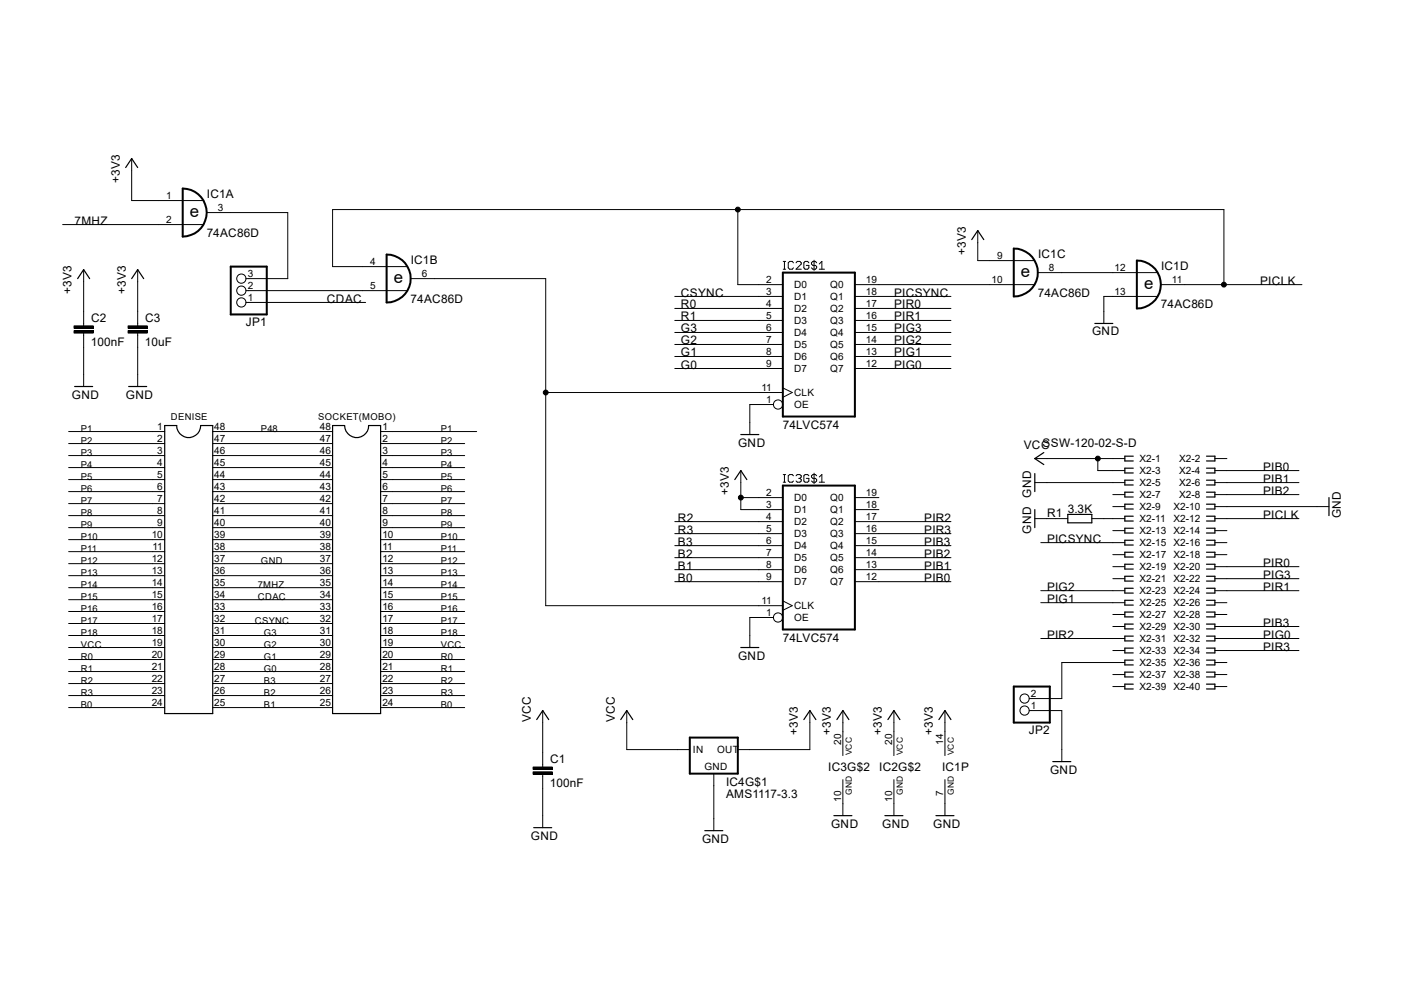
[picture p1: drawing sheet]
<svg xmlns="http://www.w3.org/2000/svg" width="297mm" height="210mm" viewBox="0 0 297 210" stroke-linecap="round" stroke-linejoin="round" font-family="sans-serif">
<g fill="none" stroke="#000" stroke-width=".21">
<path d="M27.9 33.5v8.9h15.1M13.3 47.5h29.7M17.7 57v11.9M29.1 57v11.9M43.7 45h17.2v13.9h-8.9M86.1 56.4h-15.7v-12.1h188.5v15.9M86.9 58.9h28.5v69.2h50.2M156.1 44.3v15.9h9.5M165.7 56.9h.5M165.7 55.3h.5M165.9 55.3v1.6M167.9 55.6l-.3-.3h-.6l-.2 .3v1l.2 .3h.6l.3-.3"/>
<path d="M168.4 55.6l.3-.3h.5l.3 .3v.2l-1.1 1.1h1.1M171.1 55.6l-.2-.3h-.6l-.2 .3v1l.2 .3h.6l.2-.3v-.5h-.5M172.2 55v2.2M172.8 55.6l-.3-.3h-.5l-.3 .3v.2l.3 .3h.5l.3 .3v.2l-.3 .3h-.5l-.3-.3M173.3 56.9h1.1M173.3 55.8l.6-.5v1.6M206.8 48.8v6.3h12M219.5 57.7h25.3M15.7 69.9h4v.5h-4zM15.7 68.9h4v.5h-4zM17.7 70.4v11.3M27.1 69.9h4.1v.5h-4.1z"/>
<path d="M27.1 68.9h4.1v.5h-4.1zM29.1 70.4v11.3M52 64h25.3M52 61.5h34.1M142.7 62.7h22.9M142.7 65.2h22.9M142.7 67.8h22.9M142.7 70.3h22.9M142.7 72.9h22.9M142.7 75.4h22.9M142.7 77.9h22.9M180.8 60.2h38"/>
<path d="M180.8 62.7h20.4M180.8 65.2h20.4M180.8 67.8h20.4M180.8 70.3h20.4M180.8 72.9h20.4M180.8 75.4h20.4M180.8 77.9h20.4M244.8 62.7h-11.3v5.7M245.6 60.2h29.8M14.5 91.3h20.3M14.5 93.8h20.3M14.5 96.4h20.3"/>
<path d="M14.5 98.9h20.3M45 91.3h25.4M45 93.8h25.4M45 96.4h25.4M45 98.9h25.4M80.5 91.3h20.3M80.5 93.8h17.8M80.5 96.4h17.8M80.5 98.9h17.8M115.4 83h50.2M156.7 99.5v8.3h8.9M163.6 85.6h-5v6.3"/>
<path d="M165.6 82l2 1-2 1M218.9 97h19.1M232.2 97v2.5h5.8M257 97h2.5M257 99.5h17.8M14.5 101.4h20.3M14.5 104h20.3M14.5 106.5h20.3M14.5 109.1h20.3M14.5 111.6h20.3M14.5 114.1h20.3M14.5 116.7h20.3"/>
<path d="M14.5 119.2h20.3M45 101.4h25.4M45 104h25.4M45 106.5h25.4M45 109.1h25.4M45 111.6h25.4M45 114.1h25.4M45 116.7h25.4M45 119.2h25.4M80.5 101.4h17.8M80.5 104h17.8M80.5 106.5h17.8"/>
<path d="M80.5 109.1h17.8M80.5 111.6h17.8M80.5 114.1h17.8M80.5 116.7h17.8M80.5 119.2h17.8M142.7 110.3h22.9M142.7 112.9h22.9M142.7 115.4h22.9M142.7 117.9h22.9M156.7 105.2h8.9M165.7 102h.5M165.7 100.4h.5"/>
<path d="M165.9 100.4v1.6M167.9 100.6l-.3-.2h-.6l-.2 .2v1.1l.2 .3h.6l.3-.3M168.4 100.6l.3-.2h.5l.3 .2v.3l-.3 .3M169 101.2h.2M169.2 101.2l.3 .2v.3l-.3 .3h-.5l-.3-.3M171.1 100.6l-.2-.2h-.6l-.2 .2v1.1l.2 .3h.6l.2-.3v-.5h-.5M172.2 100.1v2.2M172.8 100.6l-.3-.2h-.5l-.3 .2v.3l.3 .3h.5l.3 .2v.3l-.3 .3h-.5l-.3-.3M173.3 100.9l.6-.5v1.6M173.3 102h1.1M180.8 105.2h5.1M180.8 107.8h5.1"/>
<path d="M180.8 110.3h20.4M180.8 112.9h20.4M180.8 115.4h20.4M180.8 117.9h20.4M218.9 102.1h19.1M218.9 109.7h7M220.2 114.8h17.8M231 109.7h7M235.4 107.1h2.6M235.4 104.6h2.6M235.4 112.2h2.6M235.4 117.3h2.6"/>
<path d="M235.4 119.8h2.6M257 102.1h17.8M257 109.7h17.8M257 107.1h24.1M257 104.6h17.8M257 112.2h2.5M257 114.8h2.5M257 117.3h2.5M257 119.8h17.8M14.5 121.8h20.3M14.5 124.3h20.3M14.5 126.8h20.3"/>
<path d="M14.5 129.3h20.3M14.5 131.9h20.3M14.5 134.4h20.3M14.5 136.9h20.3M14.5 139.5h20.3M45 121.8h25.4M45 124.3h25.4M45 126.8h25.4M45 129.3h25.4M45 131.9h25.4M45 134.4h25.4M45 136.9h25.4"/>
<path d="M45 139.5h25.4M80.5 121.8h17.8M80.5 124.3h17.8M80.5 126.8h17.8M80.5 129.3h17.8M80.5 131.9h17.8M80.5 134.4h17.8M80.5 136.9h17.8M80.5 139.5h17.8M142.7 120.5h22.9M142.7 123h22.9M163.6 130.6h-5v6.3"/>
<path d="M165.6 127.1l2 1-2 1M180.8 120.5h20.4M180.8 123h20.4M220.2 124.9h17.8M220.2 127.5h17.8M220.2 135h17.8M235.4 122.4h2.6M235.4 130h2.6M235.4 132.5h2.6M235.4 137.6h2.6M257 122.4h17.8M257 124.9h17.8"/>
<path d="M257 127.5h2.5M257 130h2.5M257 132.5h17.8M257 135h17.8M257 137.6h17.8M14.5 142h20.3M14.5 144.6h20.3M14.5 147.1h20.3M14.5 149.6h20.3M45 142h25.4M45 144.6h25.4M45 147.1h25.4"/>
<path d="M45 149.6h25.4M80.5 142h17.8M80.5 144.6h17.8M80.5 147.1h17.8M80.5 149.6h17.8M114.8 150.3v11.9M132.6 150.3v8.2h13.3M171.3 150.3v8.2h-15.2M178.3 150.3v9.5M189.1 150.3v9.5M199.9 150.3v9.5M217.7 150.3h6.9v10.8"/>
<path d="M235.4 142.7h2.6M235.4 145.2h2.6M238 140.1h-13.4v7.6h-6.9M257 140.1h2.5M257 142.7h2.5M257 145.2h2.5M112.8 163.2h4v.5h-4zM112.8 162.2h4v.5h-4zM114.8 163.7v11.3M151 163.6v12.1M178.3 164.9v7.6M189.1 164.9v7.6"/>
<path d="M199.9 164.9v7.6"/>
<circle cx="51.1" cy="58.9" r=".98"/>
<circle cx="156.1" cy="44.3" r=".51"/>
<circle cx="51.1" cy="64" r=".98"/>
<circle cx="51.1" cy="61.5" r=".98"/>
<circle cx="258.9" cy="60.2" r=".51"/>
<circle cx="115.4" cy="83" r=".51"/>
<circle cx="164.6" cy="85.6" r=".98"/>
<circle cx="232.2" cy="97" r=".51"/>
<circle cx="156.7" cy="105.2" r=".51"/>
<circle cx="164.6" cy="130.6" r=".98"/>
<circle cx="216.7" cy="150.3" r=".98"/>
<circle cx="216.7" cy="147.7" r=".98"/>
</g>
<g fill="none" stroke="#000" stroke-width=".25">
<path d="M26.6 35.4l1.3-1.9 1.2 1.9M16.4 58.9l1.3-1.9 1.3 1.9M27.9 58.9l1.2-1.9 1.3 1.9M205.6 50.7l1.2-1.9 1.3 1.9M231.6 68.4h3.8M15.8 81.7h3.8M27.2 81.7h3.8M34.8 90h2.6a2.54 2.54 0 0 0 2.5 2.6 2.54 2.54 0 0 0 2.6-2.6h2.5v60.9h-10.2zM70.4 90h2.5a2.54 2.54 0 0 0 2.5 2.6 2.54 2.54 0 0 0 2.6-2.6h2.5v60.9h-10.1zM156.7 91.9h3.8M220.8 95.7l-1.9 1.3 1.9 1.3M239.7 96.5h-1.7v1h1.7"/>
<path d="M239.7 99h-1.7v1h1.7M255.2 96.5h1.8v1h-1.8M255.2 99h1.8v1h-1.8M155.4 101.4l1.3-1.9 1.3 1.9M218.9 100.2v3.8M218.9 107.8v3.8M225.9 108.8h5.1v1.8h-5.1zM239.7 101.6h-1.7v1h1.7M239.7 104.1h-1.7v1h1.7M239.7 106.6h-1.7v1.1h1.7M239.7 109.2h-1.7v1h1.7M239.7 111.7h-1.7v1h1.7"/>
<path d="M239.7 114.3h-1.7v1h1.7M239.7 116.8h-1.7v1h1.7M239.7 119.3h-1.7v1.1h1.7M255.2 101.6h1.8v1h-1.8M255.2 104.1h1.8v1h-1.8M255.2 106.6h1.8v1.1h-1.8M255.2 109.2h1.8v1h-1.8M255.2 111.7h1.8v1h-1.8M255.2 114.3h1.8v1h-1.8M255.2 116.8h1.8v1h-1.8M255.2 119.3h1.8v1.1h-1.8M281.1 105.2v3.9"/>
<path d="M156.7 136.9h3.8M239.7 121.9h-1.7v1h1.7M239.7 124.4h-1.7v1h1.7M239.7 127h-1.7v1h1.7M239.7 129.5h-1.7v1h1.7M239.7 132h-1.7v1h1.7M239.7 134.5h-1.7v1.1h1.7M239.7 137.1h-1.7v1h1.7M239.7 139.6h-1.7v1h1.7M255.2 121.9h1.8v1h-1.8M255.2 124.4h1.8v1h-1.8M255.2 127h1.8v1h-1.8"/>
<path d="M255.2 129.5h1.8v1h-1.8M255.2 132h1.8v1h-1.8M255.2 134.5h1.8v1.1h-1.8M255.2 137.1h1.8v1h-1.8M255.2 139.6h1.8v1h-1.8M113.5 152.2l1.3-1.9 1.3 1.9M131.3 152.2l1.3-1.9 1.3 1.9M170.1 152.2l1.2-1.9 1.3 1.9M177 152.2l1.3-1.9 1.3 1.9M187.8 152.2l1.3-1.9 1.3 1.9M198.6 152.2l1.3-1.9 1.3 1.9M239.7 142.2h-1.7v1h1.7"/>
<path d="M239.7 144.7h-1.7v1h1.7M255.2 142.2h1.8v1h-1.8M255.2 144.7h1.8v1h-1.8M112.9 175h3.8M149.1 175.7h3.8M176.4 172.5h3.8M187.2 172.5h3.8M198 172.5h3.8M222.7 161.1h3.8"/>
</g>
<g fill="#000">
<path d="M15.7 69.9h4v.5h-4z" fill-rule="evenodd"/>
<path d="M15.7 68.9h4v.5h-4z" fill-rule="evenodd"/>
<path d="M27.1 69.9h4.1v.5h-4.1z" fill-rule="evenodd"/>
<path d="M27.1 68.9h4.1v.5h-4.1z" fill-rule="evenodd"/>
<path d="M112.8 163.2h4v.5h-4z" fill-rule="evenodd"/>
<path d="M112.8 162.2h4v.5h-4z" fill-rule="evenodd"/>
<circle cx="156.1" cy="44.3" r=".51"/>
<circle cx="258.9" cy="60.2" r=".51"/>
<circle cx="115.4" cy="83" r=".51"/>
<circle cx="232.2" cy="97" r=".51"/>
<circle cx="156.7" cy="105.2" r=".51"/>
</g>
<path d="M38.7 39.9a5.1 5.1 0 0 1 5 5.1 5.1 5.1 0 0 1-5 5zM48.8 56.4h7.6v10.1h-7.6zM81.8 53.8a5.1 5.1 0 0 1 5.1 5.1 5.1 5.1 0 0 1-5.1 5.1zM165.6 57.7h15.2v30.4h-15.2zM214.5 52.6a5.1 5.1 0 0 1 5 5 5.1 5.1 0 0 1-5 5.1zM240.5 55.1a5.1 5.1 0 0 1 5.1 5.1 5.1 5.1 0 0 1-5.1 5zM165.6 102.7h15.2v30.4h-15.2zM145.9 156h10.2v7.6h-10.2zM214.5 145.2h7.6v7.6h-7.6z" fill="none" stroke="#000" stroke-width=".42"/>
<g font-size="3.6">
<text x="40.2" y="46">e</text>
<text x="83.3" y="59.9">e</text>
<text x="216" y="58.7">e</text>
<text x="242" y="61.2">e</text>
</g>
<g font-size="2.5">
<text x="25.3" y="38.6" transform="rotate(-90 25.3 38.6)">+3V3</text>
<text x="43.8" y="41.8">IC1A</text>
<text x="15.8" y="47.5">7MHZ</text>
<text x="43.7" y="50">74AC86D</text>
<text x="204.3" y="53.8" transform="rotate(-90 204.3 53.8)">+3V3</text>
<text x="86.9" y="55.8">IC1B</text>
<text x="219.6" y="54.5">IC1C</text>
<text x="245.6" y="57">IC1D</text>
<text x="15.2" y="62.1" transform="rotate(-90 15.2 62.1)">+3V3</text>
<text x="26.6" y="62.1" transform="rotate(-90 26.6 62.1)">+3V3</text>
<text x="69.2" y="64">CDAC</text>
<text x="86.9" y="64">74AC86D</text>
<text x="144.1" y="65.2">R0</text>
<text x="144.1" y="62.7">CSYNC</text>
<text x="189.1" y="62.7">PICSYNC</text>
<text x="189.1" y="65.2">PIR0</text>
<text x="219.5" y="62.7">74AC86D</text>
<text x="245.6" y="65.2">74AC86D</text>
<text x="266.6" y="60.2">PICLK</text>
<text x="19.3" y="68">C2</text>
<text x="30.7" y="68">C3</text>
<text x="52" y="68.9">JP1</text>
<text x="144.1" y="67.8">R1</text>
<text x="144.1" y="70.3">G3</text>
<text x="189.1" y="67.8">PIR1</text>
<text x="189.1" y="70.3">PIG3</text>
<text x="231" y="71">GND</text>
<text x="19.2" y="73.1">100nF</text>
<text x="30.6" y="73.1">10uF</text>
<text x="144.1" y="72.9">G2</text>
<text x="144.1" y="75.4">G1</text>
<text x="144.1" y="77.9">G0</text>
<text x="189.1" y="72.9">PIG2</text>
<text x="189.1" y="75.4">PIG1</text>
<text x="189.1" y="77.9">PIG0</text>
<text x="15.2" y="84.3">GND</text>
<text x="26.6" y="84.3">GND</text>
<text x="156.1" y="94.4">GND</text>
<text x="165.6" y="90.6">74LVC574</text>
<text x="216.6" y="95">VCC</text>
<text x="220.6" y="94.4">SSW-120-02-S-D</text>
<text x="267.2" y="99.5">PIB0</text>
<text x="154.2" y="104.6" transform="rotate(-90 154.2 104.6)">+3V3</text>
<text x="218.1" y="105.3" transform="rotate(-90 218.1 105.3)">GND</text>
<text x="267.2" y="104.6">PIB2</text>
<text x="267.2" y="102.1">PIB1</text>
<text x="143.4" y="110.3">R2</text>
<text x="143.4" y="112.9">R3</text>
<text x="195.5" y="110.3">PIR2</text>
<text x="195.5" y="112.9">PIR3</text>
<text x="218.1" y="112.9" transform="rotate(-90 218.1 112.9)">GND</text>
<text x="221.5" y="109.4">R1</text>
<text x="225.9" y="108.5">3.3K</text>
<text x="267.2" y="109.7">PICLK</text>
<text x="283.7" y="109.6" transform="rotate(-90 283.7 109.6)">GND</text>
<text x="143.4" y="115.4">B3</text>
<text x="143.4" y="117.9">B2</text>
<text x="195.5" y="115.4">PIB3</text>
<text x="195.5" y="117.9">PIB2</text>
<text x="221.5" y="114.8">PICSYNC</text>
<text x="267.2" y="119.8">PIR0</text>
<text x="143.4" y="123">B0</text>
<text x="143.4" y="120.5">B1</text>
<text x="195.5" y="120.5">PIB1</text>
<text x="195.5" y="123">PIB0</text>
<text x="221.5" y="124.9">PIG2</text>
<text x="267.2" y="124.9">PIR1</text>
<text x="267.2" y="122.4">PIG3</text>
<text x="221.5" y="127.5">PIG1</text>
<text x="165.6" y="135.7">74LVC574</text>
<text x="221.5" y="135">PIR2</text>
<text x="267.2" y="135">PIG0</text>
<text x="267.2" y="137.6">PIR3</text>
<text x="267.2" y="132.5">PIB3</text>
<text x="156.1" y="139.5">GND</text>
<text x="112.3" y="152.8" transform="rotate(-90 112.3 152.8)">VCC</text>
<text x="130.1" y="152.8" transform="rotate(-90 130.1 152.8)">VCC</text>
<text x="168.8" y="155.4" transform="rotate(-90 168.8 155.4)">+3V3</text>
<text x="175.8" y="155.4" transform="rotate(-90 175.8 155.4)">+3V3</text>
<text x="186.6" y="155.4" transform="rotate(-90 186.6 155.4)">+3V3</text>
<text x="197.4" y="155.4" transform="rotate(-90 197.4 155.4)">+3V3</text>
<text x="217.6" y="155.2">JP2</text>
<text x="116.4" y="161.3">C1</text>
<text x="116.3" y="166.4">100nF</text>
<text x="153.6" y="166.2">IC4G$1</text>
<text x="175.2" y="163">IC3G$2</text>
<text x="186" y="163">IC2G$2</text>
<text x="199.3" y="163">IC1P</text>
<text x="222.1" y="163.6">GND</text>
<text x="153.6" y="168.7">AMS1117-3.3</text>
<text x="112.3" y="177.6">GND</text>
<text x="148.5" y="178.2">GND</text>
<text x="175.8" y="175.1">GND</text>
<text x="186.6" y="175.1">GND</text>
<text x="197.4" y="175.1">GND</text>
</g>
<g font-size="2.1">
<text x="35.1" y="42">1</text>
<text x="35.1" y="47.1">2</text>
<text x="46.1" y="44.6">3</text>
<text x="52.4" y="58.5">3</text>
<text x="78.3" y="56">4</text>
<text x="89.2" y="58.5">6</text>
<text x="162.1" y="59.8">2</text>
<text x="183.2" y="59.8">19</text>
<text x="209.8" y="59.8">10</text>
<text x="210.9" y="54.7">9</text>
<text x="221.9" y="57.3">8</text>
<text x="235.8" y="57.3">12</text>
<text x="247.9" y="59.8">11</text>
<text x="52.4" y="63.6">1</text>
<text x="52.4" y="61.1">2</text>
<text x="78.3" y="61.1">5</text>
<text x="162.1" y="62.4">3</text>
<text x="162.1" y="64.9">4</text>
<text x="168" y="61">D0</text>
<text x="168" y="63.5">D1</text>
<text x="168" y="66">D2</text>
<text x="175.6" y="66">Q2</text>
<text x="175.6" y="63.5">Q1</text>
<text x="175.6" y="61">Q0</text>
<text x="183.2" y="64.9">17</text>
<text x="183.2" y="62.4">18</text>
<text x="235.8" y="62.4">13</text>
<text x="162.1" y="67.4">5</text>
<text x="162.1" y="70">6</text>
<text x="168" y="68.5">D3</text>
<text x="168" y="71.1">D4</text>
<text x="175.6" y="71.1">Q4</text>
<text x="175.6" y="68.5">Q3</text>
<text x="183.2" y="70">15</text>
<text x="183.2" y="67.4">16</text>
<text x="162.1" y="72.5">7</text>
<text x="162.1" y="75.1">8</text>
<text x="162.1" y="77.6">9</text>
<text x="168" y="73.6">D5</text>
<text x="168" y="76.2">D6</text>
<text x="175.6" y="76.2">Q6</text>
<text x="175.6" y="73.6">Q5</text>
<text x="183.2" y="77.6">12</text>
<text x="183.2" y="75.1">13</text>
<text x="183.2" y="72.5">14</text>
<text x="161.1" y="82.7">11</text>
<text x="168" y="78.7">D7</text>
<text x="168" y="83.8">CLK</text>
<text x="175.6" y="78.7">Q7</text>
<text x="162.1" y="85.2">1</text>
<text x="168" y="86.3">OE</text>
<text x="33.3" y="90.9">1</text>
<text x="33.3" y="93.5">2</text>
<text x="45.3" y="93.5">47</text>
<text x="45.3" y="90.9">48</text>
<text x="67.6" y="93.5">47</text>
<text x="67.6" y="90.9">48</text>
<text x="80.9" y="90.9">1</text>
<text x="80.9" y="93.5">2</text>
<text x="33.3" y="96">3</text>
<text x="33.3" y="98.6">4</text>
<text x="33.3" y="101.1">5</text>
<text x="45.3" y="101.1">44</text>
<text x="45.3" y="98.6">45</text>
<text x="45.3" y="96">46</text>
<text x="67.6" y="101.1">44</text>
<text x="67.6" y="98.6">45</text>
<text x="67.6" y="96">46</text>
<text x="80.9" y="96">3</text>
<text x="80.9" y="98.6">4</text>
<text x="80.9" y="101.1">5</text>
<text x="241" y="97.7">X2-1</text>
<text x="241" y="100.3">X2-3</text>
<text x="249.4" y="97.7">X2-2</text>
<text x="249.4" y="100.3">X2-4</text>
<text x="33.3" y="103.6">6</text>
<text x="33.3" y="106.1">7</text>
<text x="45.3" y="106.1">42</text>
<text x="45.3" y="103.6">43</text>
<text x="67.6" y="106.1">42</text>
<text x="67.6" y="103.6">43</text>
<text x="80.9" y="103.6">6</text>
<text x="80.9" y="106.1">7</text>
<text x="162.1" y="104.9">2</text>
<text x="162.1" y="107.4">3</text>
<text x="168" y="106">D0</text>
<text x="175.6" y="106">Q0</text>
<text x="183.2" y="107.4">18</text>
<text x="183.2" y="104.9">19</text>
<text x="241" y="102.8">X2-5</text>
<text x="241" y="105.4">X2-7</text>
<text x="241" y="107.9">X2-9</text>
<text x="248.2" y="107.9">X2-10</text>
<text x="249.4" y="102.8">X2-6</text>
<text x="249.4" y="105.4">X2-8</text>
<text x="32.1" y="113.7">10</text>
<text x="33.3" y="108.7">8</text>
<text x="33.3" y="111.2">9</text>
<text x="45.3" y="113.7">39</text>
<text x="45.3" y="111.2">40</text>
<text x="45.3" y="108.7">41</text>
<text x="67.6" y="113.7">39</text>
<text x="67.6" y="111.2">40</text>
<text x="67.6" y="108.7">41</text>
<text x="80.9" y="108.7">8</text>
<text x="80.9" y="111.2">9</text>
<text x="80.9" y="113.7">10</text>
<text x="162.1" y="109.9">4</text>
<text x="162.1" y="112.5">5</text>
<text x="168" y="108.5">D1</text>
<text x="168" y="111.1">D2</text>
<text x="168" y="113.6">D3</text>
<text x="175.6" y="113.6">Q3</text>
<text x="175.6" y="111.1">Q2</text>
<text x="175.6" y="108.5">Q1</text>
<text x="183.2" y="112.5">16</text>
<text x="183.2" y="109.9">17</text>
<text x="241" y="110.4">X2-11</text>
<text x="241" y="113">X2-13</text>
<text x="248.2" y="110.4">X2-12</text>
<text x="248.2" y="113">X2-14</text>
<text x="32.1" y="118.8">12</text>
<text x="32.3" y="116.3">11</text>
<text x="45.3" y="118.8">37</text>
<text x="45.3" y="116.3">38</text>
<text x="67.6" y="118.8">37</text>
<text x="67.6" y="116.3">38</text>
<text x="80.9" y="116.3">11</text>
<text x="80.9" y="118.8">12</text>
<text x="162.1" y="115">6</text>
<text x="162.1" y="117.6">7</text>
<text x="168" y="116.2">D4</text>
<text x="168" y="118.7">D5</text>
<text x="175.6" y="118.7">Q5</text>
<text x="175.6" y="116.2">Q4</text>
<text x="183.2" y="117.6">14</text>
<text x="183.2" y="115">15</text>
<text x="241" y="115.5">X2-15</text>
<text x="241" y="118.1">X2-17</text>
<text x="248.2" y="115.5">X2-16</text>
<text x="248.2" y="118.1">X2-18</text>
<text x="32.1" y="121.4">13</text>
<text x="32.1" y="123.9">14</text>
<text x="45.3" y="123.9">35</text>
<text x="45.3" y="121.4">36</text>
<text x="67.6" y="123.9">35</text>
<text x="67.6" y="121.4">36</text>
<text x="80.9" y="121.4">13</text>
<text x="80.9" y="123.9">14</text>
<text x="162.1" y="120.1">8</text>
<text x="162.1" y="122.6">9</text>
<text x="168" y="121.2">D6</text>
<text x="168" y="123.8">D7</text>
<text x="175.6" y="123.8">Q7</text>
<text x="175.6" y="121.2">Q6</text>
<text x="183.2" y="122.6">12</text>
<text x="183.2" y="120.1">13</text>
<text x="241" y="120.6">X2-19</text>
<text x="241" y="123.1">X2-21</text>
<text x="241" y="125.7">X2-23</text>
<text x="248.2" y="120.6">X2-20</text>
<text x="248.2" y="123.1">X2-22</text>
<text x="248.2" y="125.7">X2-24</text>
<text x="32.1" y="126.4">15</text>
<text x="32.1" y="129">16</text>
<text x="32.1" y="131.5">17</text>
<text x="45.3" y="131.5">32</text>
<text x="45.3" y="129">33</text>
<text x="45.3" y="126.4">34</text>
<text x="67.6" y="131.5">32</text>
<text x="67.6" y="129">33</text>
<text x="67.6" y="126.4">34</text>
<text x="80.9" y="126.4">15</text>
<text x="80.9" y="129">16</text>
<text x="80.9" y="131.5">17</text>
<text x="161.1" y="127.7">11</text>
<text x="162.1" y="130.3">1</text>
<text x="168" y="131.4">OE</text>
<text x="168" y="128.9">CLK</text>
<text x="241" y="128.2">X2-25</text>
<text x="241" y="130.8">X2-27</text>
<text x="248.2" y="128.2">X2-26</text>
<text x="248.2" y="130.8">X2-28</text>
<text x="32.1" y="134.1">18</text>
<text x="32.1" y="136.6">19</text>
<text x="45.3" y="136.6">30</text>
<text x="45.3" y="134.1">31</text>
<text x="67.6" y="136.6">30</text>
<text x="67.6" y="134.1">31</text>
<text x="80.9" y="134.1">18</text>
<text x="80.9" y="136.6">19</text>
<text x="241" y="133.3">X2-29</text>
<text x="241" y="135.8">X2-31</text>
<text x="248.2" y="133.3">X2-30</text>
<text x="248.2" y="135.8">X2-32</text>
<text x="32.1" y="139.1">20</text>
<text x="32.1" y="141.7">21</text>
<text x="45.3" y="141.7">28</text>
<text x="45.3" y="139.1">29</text>
<text x="67.6" y="141.7">28</text>
<text x="67.6" y="139.1">29</text>
<text x="80.9" y="139.1">20</text>
<text x="80.9" y="141.7">21</text>
<text x="241" y="138.3">X2-33</text>
<text x="241" y="140.9">X2-35</text>
<text x="241" y="143.4">X2-37</text>
<text x="248.2" y="138.3">X2-34</text>
<text x="248.2" y="140.9">X2-36</text>
<text x="248.2" y="143.4">X2-38</text>
<text x="32.1" y="144.2">22</text>
<text x="32.1" y="146.8">23</text>
<text x="32.1" y="149.3">24</text>
<text x="45.3" y="149.3">25</text>
<text x="45.3" y="146.8">26</text>
<text x="45.3" y="144.2">27</text>
<text x="67.6" y="149.3">25</text>
<text x="67.6" y="146.8">26</text>
<text x="67.6" y="144.2">27</text>
<text x="80.9" y="144.2">22</text>
<text x="80.9" y="146.8">23</text>
<text x="80.9" y="149.3">24</text>
<text x="218.1" y="149.9">1</text>
<text x="218.1" y="147.4">2</text>
<text x="241" y="146">X2-39</text>
<text x="248.2" y="146">X2-40</text>
<text x="146.6" y="159.2">IN</text>
<text x="151.7" y="159.2">OUT</text>
<text x="177.9" y="157.5" transform="rotate(-90 177.9 157.5)">20</text>
<text x="188.7" y="157.5" transform="rotate(-90 188.7 157.5)">20</text>
<text x="199.5" y="157.5" transform="rotate(-90 199.5 157.5)">14</text>
<text x="149" y="162.9">GND</text>
<text x="177.9" y="169.6" transform="rotate(-90 177.9 169.6)">10</text>
<text x="188.7" y="169.6" transform="rotate(-90 188.7 169.6)">10</text>
<text x="199.5" y="168.4" transform="rotate(-90 199.5 168.4)">7</text>
</g>
<g font-size="2">
<text x="36.2" y="88.7">DENISE</text>
<text x="67.3" y="88.7">SOCKET(MOBO)</text>
<text x="17.1" y="93.8">P2</text>
<text x="17.1" y="91.3">P1</text>
<text x="55.2" y="91.3">P48</text>
<text x="93.3" y="93.8">P2</text>
<text x="93.3" y="91.3">P1</text>
<text x="17.1" y="96.4">P3</text>
<text x="17.1" y="98.9">P4</text>
<text x="17.1" y="101.4">P5</text>
<text x="93.3" y="96.4">P3</text>
<text x="93.3" y="98.9">P4</text>
<text x="93.3" y="101.4">P5</text>
<text x="17.1" y="106.5">P7</text>
<text x="17.1" y="104">P6</text>
<text x="93.3" y="106.5">P7</text>
<text x="93.3" y="104">P6</text>
<text x="17.1" y="109.1">P8</text>
<text x="17.1" y="111.6">P9</text>
<text x="93.3" y="109.1">P8</text>
<text x="93.3" y="111.6">P9</text>
<text x="17.1" y="114.1">P10</text>
<text x="17.1" y="116.7">P11</text>
<text x="17.1" y="119.2">P12</text>
<text x="55.2" y="119.2">GND</text>
<text x="93.3" y="114.1">P10</text>
<text x="93.3" y="119.2">P12</text>
<text x="93.3" y="116.7">P11</text>
<text x="17.1" y="121.8">P13</text>
<text x="17.1" y="124.3">P14</text>
<text x="54.5" y="124.3">7MHZ</text>
<text x="93.3" y="121.8">P13</text>
<text x="93.3" y="124.3">P14</text>
<text x="17.1" y="131.9">P17</text>
<text x="17.1" y="126.8">P15</text>
<text x="17.1" y="129.4">P16</text>
<text x="53.9" y="131.9">CSYNC</text>
<text x="54.6" y="126.8">CDAC</text>
<text x="93.3" y="131.9">P17</text>
<text x="93.3" y="126.8">P15</text>
<text x="93.3" y="129.4">P16</text>
<text x="17.1" y="136.9">VCC</text>
<text x="17.1" y="134.4">P18</text>
<text x="55.8" y="134.4">G3</text>
<text x="55.8" y="136.9">G2</text>
<text x="93.3" y="136.9">VCC</text>
<text x="93.3" y="134.4">P18</text>
<text x="17.1" y="142">R1</text>
<text x="17.1" y="139.5">R0</text>
<text x="55.8" y="139.5">G1</text>
<text x="55.8" y="142">G0</text>
<text x="93.3" y="142">R1</text>
<text x="93.3" y="139.5">R0</text>
<text x="17.1" y="149.6">B0</text>
<text x="17.1" y="144.6">R2</text>
<text x="17.1" y="147.1">R3</text>
<text x="55.8" y="144.6">B3</text>
<text x="55.8" y="147.1">B2</text>
<text x="55.8" y="149.6">B1</text>
<text x="93.3" y="144.6">R2</text>
<text x="93.3" y="147.1">R3</text>
<text x="93.3" y="149.6">B0</text>
</g>
<g font-size="1.8">
<text x="180.2" y="159.8" transform="rotate(-90 180.2 159.8)">VCC</text>
<text x="191" y="159.8" transform="rotate(-90 191 159.8)">VCC</text>
<text x="201.8" y="159.8" transform="rotate(-90 201.8 159.8)">VCC</text>
<text x="180.2" y="168.1" transform="rotate(-90 180.2 168.1)">GND</text>
<text x="191" y="168.1" transform="rotate(-90 191 168.1)">GND</text>
<text x="201.8" y="168.1" transform="rotate(-90 201.8 168.1)">GND</text>
</g>
</svg>
